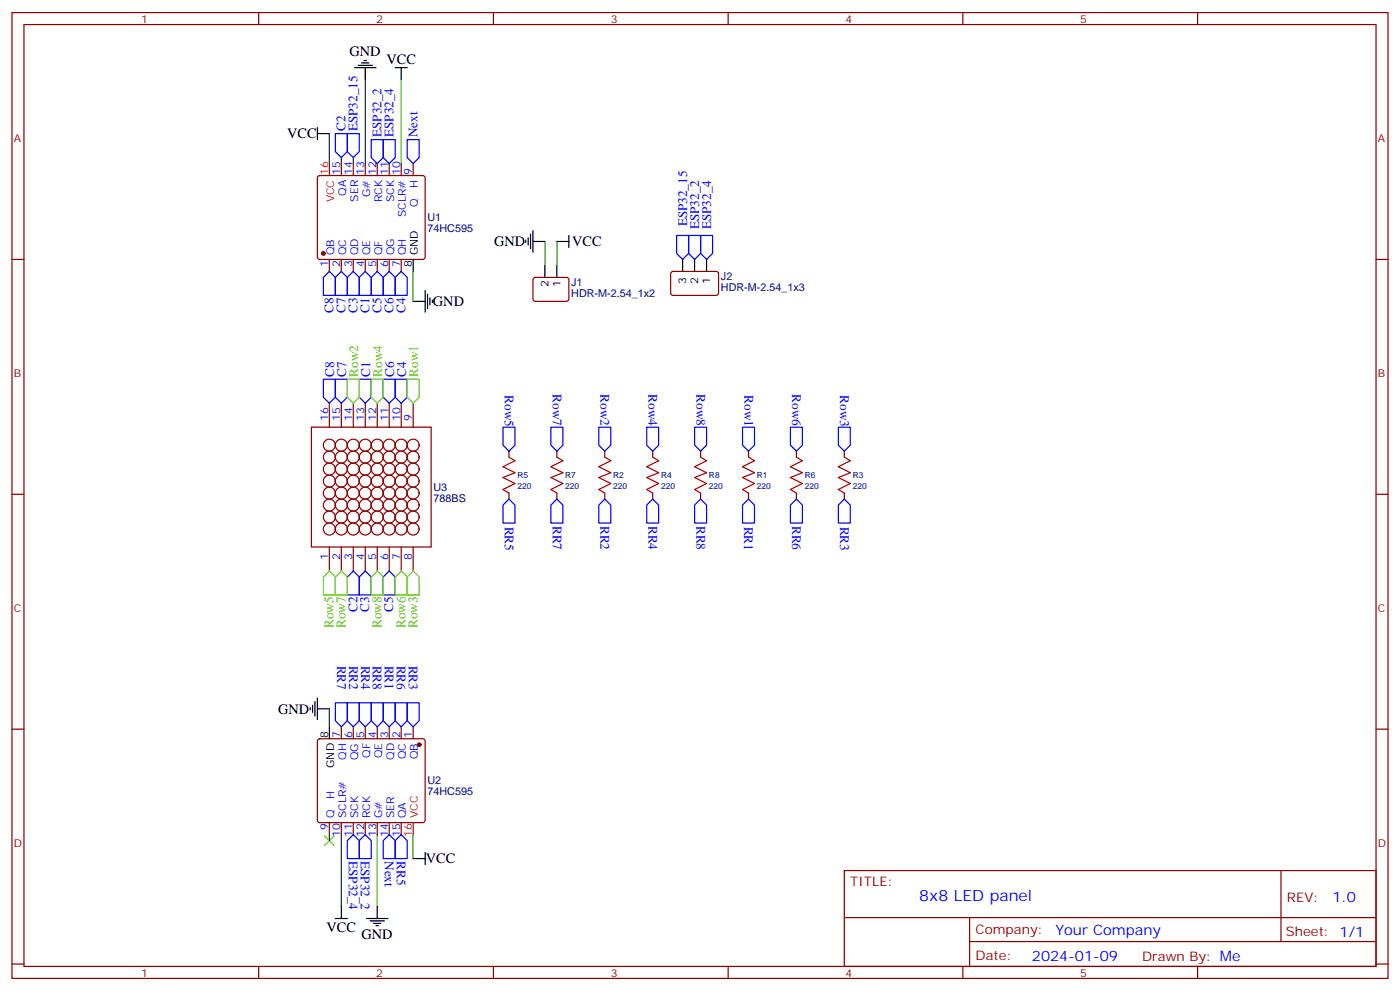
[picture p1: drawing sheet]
<svg xmlns="http://www.w3.org/2000/svg" width="412mm" height="292mm" viewBox="0 0 412 292" stroke-linecap="round" stroke-linejoin="round" font-family="sans-serif">
<g fill="none" stroke="#870000" stroke-width=".35">
<path d="M3.5 3.7h405.4v284.3h-405.4zM7.1 7.2h398.2v277.3h-398.2zM76.2 3.7v3.5M145.3 3.7v3.5M214.5 3.7v3.5M283.6 3.7v3.5M352.8 3.7v3.5M93.7 51.9l.5-.2h30.3l.5 .2 .2 .5v23.3l-.2 .5-.5 .2h-30.3l-.5-.3-.2-.4v-23.3zM100.5 48.2v3.5M104.1 48.2v3.5M107.6 48.2v3.5M111.1 48.2v3.5"/>
<path d="M114.7 48.2v3.5M118.2 48.2v3.5M121.7 48.2v3.5M3.5 76.4h3.6M97 76.4v3.5M100.5 76.4v3.5M104.1 76.4v3.5M107.6 76.4v3.5M111.1 76.4v3.5M114.7 76.4v3.5M118.2 76.4v3.5M405.3 76.4h3.6"/>
<path d="M157.2 81.9l.5-.2h9.4l.5 .7-.1 5.9-.6 .4h-9.5l-.4-.7v-5.6zM197.8 80.1l.5-.2 12.9 .1 .5 .6-.1 5.9-.6 .5-13-.1-.4-.6v-5.7zM97 118.7v7.1M100.5 118.7v7.1M104.1 118.7v7.1M107.6 118.7v7.1M111.1 118.7v7.1M114.7 118.7v7.1M118.2 118.7v7.1M121.7 118.7v7.1M91.7 125.8h35.3v35.2h-35.3zM149.9 132.8v1.8"/>
<path d="M164 132.8v1.8M178.2 132.8v1.8M192.3 132.8v1.8M206.4 132.8v1.8M220.5 132.8v1.8M234.6 132.8v1.8M248.7 132.8v1.8M3.5 145.5h3.6M149.9 145.2v1.7M164 145.2v1.7M178.2 145.2v1.7M192.3 145.2v1.7"/>
<path d="M206.4 145.2v1.7M220.5 145.2v1.7M234.6 145.2v1.7M248.7 145.2v1.7M405.3 145.5h3.6M97 161v7.1M100.5 161v7.1M104.1 161v7.1M107.6 161v7.1M111.1 161v7.1M114.7 161v7.1M118.2 161v7.1"/>
<path d="M121.7 161v7.1M3.5 214.7h3.6M93.7 217.7l.5-.2h30.3l.5 .2 .2 .5v23.3l-.2 .5-.5 .2h-30.3l-.5-.3-.2-.4v-23.3zM100.5 214v3.5M104.1 214v3.5M107.6 214v3.5M111.1 214v3.5M114.7 214v3.5M118.2 214v3.5M121.7 214v3.5M405.3 214.7h3.6M97 242.2v3.5"/>
<path d="M100.5 242.2v3.5M104.1 242.2v3.5M107.6 242.2v3.5M111.1 242.2v3.5M114.7 242.2v3.5M118.2 242.2v3.5M248.7 256.3h156.6v28.2h-156.6zM377.3 256.3v20.9M248.7 270.1h156.5M285.6 277.2h119.6M285.6 270.1v14.2M3.5 283.8h3.6"/>
<path d="M76.2 284.5v3.5M145.3 284.5v3.5M214.5 284.5v3.5M283.6 284.5v3.5M352.8 284.5v3.5M405.3 283.8h3.6"/>
<circle cx="97" cy="131.1" r="1.76"/>
<circle cx="97" cy="134.6" r="1.76"/>
<circle cx="97" cy="138.1" r="1.76"/>
<circle cx="100.5" cy="131.1" r="1.76"/>
<circle cx="100.5" cy="134.6" r="1.76"/>
<circle cx="100.5" cy="138.1" r="1.76"/>
<circle cx="104.1" cy="134.6" r="1.76"/>
<circle cx="104.1" cy="131.1" r="1.76"/>
<circle cx="104.1" cy="138.1" r="1.76"/>
<circle cx="107.6" cy="131.1" r="1.76"/>
<circle cx="107.6" cy="138.1" r="1.76"/>
<circle cx="107.6" cy="134.6" r="1.76"/>
<circle cx="111.1" cy="131.1" r="1.76"/>
<circle cx="111.1" cy="138.1" r="1.76"/>
<circle cx="111.1" cy="134.6" r="1.76"/>
<circle cx="114.7" cy="131.1" r="1.76"/>
<circle cx="114.7" cy="138.1" r="1.76"/>
<circle cx="114.7" cy="134.6" r="1.76"/>
<circle cx="118.2" cy="131.1" r="1.76"/>
<circle cx="118.2" cy="134.6" r="1.76"/>
<circle cx="118.2" cy="138.1" r="1.76"/>
<circle cx="121.7" cy="134.6" r="1.76"/>
<circle cx="121.7" cy="131.1" r="1.76"/>
<circle cx="121.7" cy="138.1" r="1.76"/>
<circle cx="97" cy="155.8" r="1.76"/>
<circle cx="97" cy="152.2" r="1.76"/>
<circle cx="97" cy="141.6" r="1.76"/>
<circle cx="97" cy="145.2" r="1.76"/>
<circle cx="97" cy="148.7" r="1.76"/>
<circle cx="100.5" cy="152.2" r="1.76"/>
<circle cx="100.5" cy="141.6" r="1.76"/>
<circle cx="100.5" cy="155.8" r="1.76"/>
<circle cx="100.5" cy="145.2" r="1.76"/>
<circle cx="100.5" cy="148.7" r="1.76"/>
<circle cx="104.1" cy="141.6" r="1.76"/>
<circle cx="104.1" cy="148.7" r="1.76"/>
<circle cx="104.1" cy="152.2" r="1.76"/>
<circle cx="104.1" cy="145.2" r="1.76"/>
<circle cx="104.1" cy="155.8" r="1.76"/>
<circle cx="107.6" cy="155.8" r="1.76"/>
<circle cx="107.6" cy="141.6" r="1.76"/>
<circle cx="107.6" cy="148.7" r="1.76"/>
<circle cx="107.6" cy="152.2" r="1.76"/>
<circle cx="107.6" cy="145.2" r="1.76"/>
<circle cx="111.1" cy="141.6" r="1.76"/>
<circle cx="111.1" cy="148.7" r="1.76"/>
<circle cx="111.1" cy="152.2" r="1.76"/>
<circle cx="111.1" cy="145.2" r="1.76"/>
<circle cx="111.1" cy="155.8" r="1.76"/>
<circle cx="114.7" cy="155.8" r="1.76"/>
<circle cx="114.7" cy="152.2" r="1.76"/>
<circle cx="114.7" cy="145.2" r="1.76"/>
<circle cx="114.7" cy="141.6" r="1.76"/>
<circle cx="114.7" cy="148.7" r="1.76"/>
<circle cx="118.2" cy="152.2" r="1.76"/>
<circle cx="118.2" cy="141.6" r="1.76"/>
<circle cx="118.2" cy="145.2" r="1.76"/>
<circle cx="118.2" cy="148.7" r="1.76"/>
<circle cx="118.2" cy="155.8" r="1.76"/>
<circle cx="121.7" cy="148.7" r="1.76"/>
<circle cx="121.7" cy="141.6" r="1.76"/>
<circle cx="121.7" cy="145.2" r="1.76"/>
<circle cx="121.7" cy="152.2" r="1.76"/>
<circle cx="121.7" cy="155.8" r="1.76"/>
</g>
<g fill="#870000" stroke="#870000" stroke-width=".35">
<circle cx="123.5" cy="219.3" r=".53"/>
<circle cx="95.2" cy="74.6" r=".53"/>
</g>
<g fill="none" stroke="#000" stroke-width=".35">
<path d="M104.4 19.9h6.4M105.5 19.2h4.2M106.5 18.5h2.2M107.2 17.8h.7M107.6 19.9v3.6M116.4 19.9h3.5M118.2 19.9v3.6M93.5 37.6v3.5M93.5 39.3h3.5M121.7 76.4v3.5M154.9 70.7v.7M155.6 70v2.1"/>
<path d="M156.3 69v4.2M157 71.1h3.5M157 67.9v6.4M160.5 78.1v3.6M164 71.1h3.6M164 78.1v3.6M167.6 69.3v3.5M201.1 76.4v3.5M204.6 76.4v3.5M208.1 76.4v3.5M121.7 88.7h3.5M125.2 85.5v6.4"/>
<path d="M125.9 86.6v4.2M126.6 87.7v2.1M127.4 88.4v.7M91.4 208.3v.7M92.1 207.6v2.1M92.8 206.6v4.2M93.5 208.7h3.5M93.5 205.5v6.3M97 214v3.5M121.7 252.8h3.5M125.2 251v3.5M98.8 270.4h3.5"/>
<path d="M100.5 266.9v3.5M107.9 270.4h6.4M109 271.1h4.2M110.1 271.8h2.1M110.8 272.5h.7M111.1 266.9v3.5"/>
</g>
<path d="M97 48.2v3.5M121.7 242.2v3.5" fill="none" stroke="#f00" stroke-width=".35"/>
<g fill="none" stroke="#008700" stroke-width=".35">
<path d="M97 39.3v8.9M107.6 23.5v24.7M118.2 23.5v24.7M100.5 46.4v1.8M104.1 46.4v1.8M121.7 79.9v8.8M160.5 71.1v7M164 71.1v7M97 208.7v5.3M97 245.7v1.8M100.5 245.7v21.2M111.1 245.7v21.2"/>
<path d="M121.7 245.7v7.1"/>
</g>
<path d="M149.9 134.6l1.8 1-3.5 1.8 3.5 1.8-3.5 1.4 3.5 1.7-3.5 1.8 1.7 1.1M164 134.6l1.8 1-3.5 1.8 3.5 1.8-3.5 1.4 3.5 1.7-3.5 1.8 1.7 1.1M178.2 134.6l1.7 1-3.5 1.8 3.5 1.8-3.5 1.4 3.5 1.7-3.5 1.8 1.8 1.1M192.3 134.6l1.7 1-3.5 1.8 3.5 1.8-3.5 1.4 3.5 1.7-3.5 1.8 1.8 1.1M206.4 134.6l1.7 1-3.5 1.8 3.5 1.8-3.5 1.4 3.5 1.7-3.5 1.8 1.8 1.1M220.5 134.6l1.7 1-3.5 1.8 3.5 1.8-3.5 1.4 3.5 1.7-3.5 1.8 1.8 1.1M234.6 134.6l1.8 1-3.6 1.8 3.6 1.8-3.6 1.4 3.6 1.7-3.6 1.8 1.8 1.1M248.7 134.6l1.8 1-3.6 1.8 3.6 1.8-3.6 1.4 3.6 1.7-3.6 1.8 1.8 1.1" fill="none" stroke="#a10000" stroke-width=".35"/>
<g fill="none" stroke="#00f" stroke-width=".35">
<path d="M98.8 39.3h3.5v5.3l-1.8 1.8-1.7-1.8zM102.3 39.3h3.5v5.3l-1.7 1.8-1.8-1.8zM109.4 41.1h3.5v5.3l-1.8 1.8-1.7-1.8zM112.9 41.1h3.5v5.3l-1.7 1.8-1.8-1.8zM119.9 41.1h3.6v5.3l-1.8 1.8-1.8-1.8zM97 79.9l1.8 1.8v5.3h-3.6v-5.3zM100.5 79.9l1.8 1.8v5.3h-3.5v-5.3zM104.1 79.9l1.7 1.8v5.3h-3.5v-5.3zM107.6 79.9l1.8 1.8v5.3h-3.6v-5.3zM111.1 79.9l1.8 1.8v5.3h-3.5v-5.3zM114.7 79.9l1.7 1.8v5.3h-3.5v-5.3zM118.2 79.9l1.7 1.8v5.3h-3.5v-5.3z"/>
<path d="M199.3 69.3h3.5v5.3l-1.7 1.8-1.8-1.8zM202.8 69.3h3.6v5.3l-1.8 1.8-1.8-1.8zM206.4 69.3h3.5v5.3l-1.8 1.8-1.7-1.8zM95.2 111.7h3.6v5.2l-1.8 1.8-1.8-1.8zM98.8 111.7h3.5v5.2l-1.8 1.8-1.7-1.8zM105.8 111.7h3.6v5.2l-1.8 1.8-1.8-1.8zM112.9 111.7h3.5v5.2l-1.7 1.8-1.8-1.8zM116.4 111.7h3.5v5.2l-1.7 1.8-1.8-1.8zM148.2 125.8h3.5v5.3l-1.8 1.7-1.7-1.7zM162.3 125.8h3.5v5.3l-1.8 1.7-1.7-1.7zM176.4 125.8h3.5v5.3l-1.7 1.7-1.8-1.7zM190.5 125.8h3.5v5.3l-1.7 1.7-1.8-1.7z"/>
<path d="M204.6 125.8h3.5v5.3l-1.7 1.7-1.8-1.7zM218.7 125.8h3.5v5.3l-1.7 1.7-1.8-1.7zM232.8 125.8h3.6v5.3l-1.8 1.7-1.8-1.7zM246.9 125.8h3.6v5.3l-1.8 1.7-1.8-1.7zM149.9 146.9l1.8 1.8v5.3h-3.5v-5.3zM164 146.9l1.8 1.8v5.3h-3.5v-5.3zM178.2 146.9l1.7 1.8v5.3h-3.5v-5.3zM192.3 146.9l1.7 1.8v5.3h-3.5v-5.3zM206.4 146.9l1.7 1.8v5.3h-3.5v-5.3zM220.5 146.9l1.7 1.8v5.3h-3.5v-5.3zM234.6 146.9l1.8 1.8v5.3h-3.6v-5.3zM248.7 146.9l1.8 1.8v5.3h-3.6v-5.3z"/>
<path d="M104.1 168.1l1.7 1.8v5.3h-3.5v-5.3zM107.6 168.1l1.8 1.8v5.3h-3.6v-5.3zM114.7 168.1l1.7 1.8v5.3h-3.5v-5.3zM98.8 206.9h3.5v5.3l-1.8 1.8-1.7-1.8zM102.3 206.9h3.5v5.3l-1.7 1.8-1.8-1.8zM105.8 206.9h3.6v5.3l-1.8 1.8-1.8-1.8zM109.4 206.9h3.5v5.3l-1.8 1.8-1.7-1.8zM112.9 206.9h3.5v5.3l-1.7 1.8-1.8-1.8zM116.4 206.9h3.5v5.3l-1.7 1.8-1.8-1.8zM119.9 206.9h3.6v5.3l-1.8 1.8-1.8-1.8zM102.3 247.5l1.8-1.8 1.7 1.8v5.3h-3.5zM105.8 247.5l1.8-1.8 1.8 1.8v5.3h-3.6z"/>
<path d="M112.9 247.5l1.8-1.8 1.7 1.8v5.3h-3.5zM116.4 247.5l1.8-1.8 1.7 1.8v5.3h-3.5z"/>
</g>
<path d="M95.6 246.1l2.8 2.8M98.4 246.1l-2.8 2.8" fill="none" stroke="#3c3" stroke-width=".35"/>
<path d="M102.3 111.7h3.5v5.2l-1.7 1.8-1.8-1.8zM109.4 111.7h3.5v5.2l-1.8 1.8-1.7-1.8zM119.9 111.7h3.6v5.2l-1.8 1.8-1.8-1.8zM97 168.1l1.8 1.8v5.3h-3.6v-5.3zM100.5 168.1l1.8 1.8v5.3h-3.5v-5.3zM111.1 168.1l1.8 1.8v5.3h-3.5v-5.3zM118.2 168.1l1.7 1.8v5.3h-3.5v-5.3zM121.7 168.1l1.8 1.8v5.3h-3.6v-5.3z" fill="none" stroke="#6c0" stroke-width=".35"/>
<text font-size="4.6" fill="#00f" x="270.8" y="265.3">8x8 LED panel</text>
<g font-size="4.2">
<text x="103" y="16.6">GND</text>
<text x="113.8" y="18.7">VCC</text>
<text x="84.6" y="40.7">VCC</text>
<text x="145.5" y="72.5">GND</text>
<text x="168.5" y="72.5">VCC</text>
<text x="127.5" y="90.1">GND</text>
<text x="81.9" y="210.1">GND</text>
<text x="125.4" y="254.2">VCC</text>
<text x="96.2" y="274.5">VCC</text>
<text x="106.5" y="276.6">GND</text>
</g>
<g font-size="4.2" fill="#00f">
<text x="392.5" y="265.6">1.0</text>
<text x="310.9" y="275.1">Your Company</text>
<text x="304" y="282.9">2024-01-09</text>
</g>
<g font-size="3.9" fill="#00f">
<text x="101.7" y="38.6" transform="rotate(-90 101.7 38.6)">C2</text>
<text x="105.3" y="38.6" transform="rotate(-90 105.3 38.6)">ESP32_15</text>
<text x="112.4" y="40.4" transform="rotate(-90 112.4 40.4)">ESP32_2</text>
<text x="115.9" y="40.4" transform="rotate(-90 115.9 40.4)">ESP32_4</text>
<text x="123" y="40.4" transform="rotate(-90 123 40.4)">Next</text>
<text x="202.4" y="66.7" transform="rotate(-90 202.4 66.7)">ESP32_15</text>
<text x="205.9" y="67.5" transform="rotate(-90 205.9 67.5)">ESP32_2</text>
<text x="209.4" y="67.5" transform="rotate(-90 209.4 67.5)">ESP32_4</text>
<text x="98.3" y="92.1" transform="rotate(-90 98.3 92.1)">C8</text>
<text x="101.8" y="92.1" transform="rotate(-90 101.8 92.1)">C7</text>
<text x="105.3" y="92.1" transform="rotate(-90 105.3 92.1)">C3</text>
<text x="108.9" y="92.1" transform="rotate(-90 108.9 92.1)">C1</text>
<text x="112.4" y="92.1" transform="rotate(-90 112.4 92.1)">C5</text>
<text x="115.9" y="92.1" transform="rotate(-90 115.9 92.1)">C6</text>
<text x="119.4" y="92.1" transform="rotate(-90 119.4 92.1)">C4</text>
<text x="98.5" y="110.9" transform="rotate(-90 98.5 110.9)">C8</text>
<text x="102" y="110.9" transform="rotate(-90 102 110.9)">C7</text>
<text x="109" y="110.9" transform="rotate(-90 109 110.9)">C1</text>
<text x="116.1" y="110.9" transform="rotate(-90 116.1 110.9)">C6</text>
<text x="119.6" y="110.9" transform="rotate(-90 119.6 110.9)">C4</text>
<text x="148.7" y="116.3" transform="rotate(90 148.7 116.3)">Row5</text>
<text x="162.8" y="116.1" transform="rotate(90 162.8 116.1)">Row7</text>
<text x="176.9" y="116.1" transform="rotate(90 176.9 116.1)">Row2</text>
<text x="191" y="116.1" transform="rotate(90 191 116.1)">Row4</text>
<text x="205.2" y="116.1" transform="rotate(90 205.2 116.1)">Row8</text>
<text x="219.3" y="116.3" transform="rotate(90 219.3 116.3)">Row1</text>
<text x="233.4" y="116.1" transform="rotate(90 233.4 116.1)">Row6</text>
<text x="247.5" y="116.3" transform="rotate(90 247.5 116.3)">Row3</text>
<text x="148.7" y="155" transform="rotate(90 148.7 155)">RR5</text>
<text x="162.8" y="154.8" transform="rotate(90 162.8 154.8)">RR7</text>
<text x="176.9" y="154.8" transform="rotate(90 176.9 154.8)">RR2</text>
<text x="191" y="154.8" transform="rotate(90 191 154.8)">RR4</text>
<text x="205.1" y="154.8" transform="rotate(90 205.1 154.8)">RR8</text>
<text x="219.3" y="155" transform="rotate(90 219.3 155)">RR1</text>
<text x="233.4" y="154.8" transform="rotate(90 233.4 154.8)">RR6</text>
<text x="247.5" y="155" transform="rotate(90 247.5 155)">RR3</text>
<text x="105.3" y="180.3" transform="rotate(-90 105.3 180.3)">C2</text>
<text x="108.8" y="180.3" transform="rotate(-90 108.8 180.3)">C3</text>
<text x="115.8" y="180.3" transform="rotate(-90 115.8 180.3)">C5</text>
<text x="99.3" y="196" transform="rotate(90 99.3 196)">RR7</text>
<text x="102.8" y="196" transform="rotate(90 102.8 196)">RR2</text>
<text x="106.3" y="196" transform="rotate(90 106.3 196)">RR4</text>
<text x="109.9" y="196" transform="rotate(90 109.9 196)">RR8</text>
<text x="113.4" y="196" transform="rotate(90 113.4 196)">RR1</text>
<text x="116.9" y="196" transform="rotate(90 116.9 196)">RR6</text>
<text x="120.5" y="196" transform="rotate(90 120.5 196)">RR3</text>
<text x="102.8" y="253.5" transform="rotate(90 102.8 253.5)">ESP32_4</text>
<text x="106.3" y="253.5" transform="rotate(90 106.3 253.5)">ESP32_2</text>
<text x="113.4" y="253.5" transform="rotate(90 113.4 253.5)">Next</text>
<text x="116.9" y="253.5" transform="rotate(90 116.9 253.5)">RR5</text>
</g>
<g font-size="3.9" fill="#6c0">
<text x="105.5" y="110.9" transform="rotate(-90 105.5 110.9)">Row2</text>
<text x="112.6" y="110.9" transform="rotate(-90 112.6 110.9)">Row4</text>
<text x="123.2" y="110.9" transform="rotate(-90 123.2 110.9)">Row1</text>
<text x="98.3" y="184.9" transform="rotate(-90 98.3 184.9)">Row5</text>
<text x="101.8" y="184.9" transform="rotate(-90 101.8 184.9)">Row7</text>
<text x="112.4" y="184.9" transform="rotate(-90 112.4 184.9)">Row8</text>
<text x="119.4" y="184.9" transform="rotate(-90 119.4 184.9)">Row6</text>
<text x="123" y="184.9" transform="rotate(-90 123 184.9)">Row3</text>
</g>
<g font-size="3.9" fill="#800">
<text x="250.5" y="260.9">TITLE:</text>
<text x="379.1" y="265.6">REV:</text>
<text x="287.4" y="275.1">Company:</text>
<text x="378.7" y="275.7">Sheet: 1/1</text>
<text x="287.4" y="282.8">Date:</text>
<text x="336.4" y="282.8">Drawn By: Me</text>
</g>
<g font-size="3.2" fill="#800">
<text x="41.6" y="6.7">1</text>
<text x="110.8" y="6.7">2</text>
<text x="179.9" y="6.7">3</text>
<text x="249.1" y="6.7">4</text>
<text x="318.2" y="6.7">5</text>
<text x="4.1" y="41.8">A</text>
<text x="405.9" y="41.8">A</text>
<text x="4.1" y="110.9">B</text>
<text x="405.9" y="110.9">B</text>
<text x="4.1" y="180.1">C</text>
<text x="405.9" y="180.1">C</text>
<text x="4.1" y="249.2">D</text>
<text x="405.9" y="249.2">D</text>
<text x="41.6" y="287.5">1</text>
<text x="110.8" y="287.5">2</text>
<text x="179.9" y="287.5">3</text>
<text x="249.1" y="287.5">4</text>
<text x="318.2" y="287.5">5</text>
</g>
<g font-size="3.2" fill="#f00">
<text x="96.7" y="51.5" transform="rotate(-90 96.7 51.5)">16</text>
<text x="98.4" y="59.6" transform="rotate(-90 98.4 59.6)">VCC</text>
<text x="123.1" y="240.9" transform="rotate(-90 123.1 240.9)">VCC</text>
<text x="121.4" y="246.4" transform="rotate(-90 121.4 246.4)">16</text>
</g>
<g font-size="3.2" fill="#00f">
<text x="100.2" y="51.5" transform="rotate(-90 100.2 51.5)">15</text>
<text x="103.7" y="51.5" transform="rotate(-90 103.7 51.5)">14</text>
<text x="107.2" y="51.5" transform="rotate(-90 107.2 51.5)">13</text>
<text x="110.8" y="51.5" transform="rotate(-90 110.8 51.5)">12</text>
<text x="114.3" y="51.5" transform="rotate(-90 114.3 51.5)">11</text>
<text x="117.8" y="51.5" transform="rotate(-90 117.8 51.5)">10</text>
<text x="121.4" y="51.5" transform="rotate(-90 121.4 51.5)">9</text>
<text x="102" y="57.7" transform="rotate(-90 102 57.7)">QA</text>
<text x="105.5" y="59.4" transform="rotate(-90 105.5 59.4)">SER</text>
<text x="109" y="58" transform="rotate(-90 109 58)">G#</text>
<text x="112.5" y="59.6" transform="rotate(-90 112.5 59.6)">RCK</text>
<text x="116.1" y="59.6" transform="rotate(-90 116.1 59.6)">SCK</text>
<text x="123.1" y="55.4" transform="rotate(-90 123.1 55.4)">H</text>
<text x="119.6" y="63.9" transform="rotate(-90 119.6 63.9)">SCLR#</text>
<text x="123.1" y="61" transform="rotate(-90 123.1 61)">Q</text>
<text x="98.4" y="75.1" transform="rotate(-90 98.4 75.1)">QB</text>
<text x="102" y="75.1" transform="rotate(-90 102 75.1)">QC</text>
<text x="105.5" y="75.1" transform="rotate(-90 105.5 75.1)">QD</text>
<text x="109" y="75.1" transform="rotate(-90 109 75.1)">QE</text>
<text x="112.5" y="75.1" transform="rotate(-90 112.5 75.1)">QF</text>
<text x="116.1" y="75.1" transform="rotate(-90 116.1 75.1)">QG</text>
<text x="119.6" y="75.1" transform="rotate(-90 119.6 75.1)">QH</text>
<text x="96.7" y="78.6" transform="rotate(-90 96.7 78.6)">1</text>
<text x="100.2" y="78.6" transform="rotate(-90 100.2 78.6)">2</text>
<text x="103.7" y="78.6" transform="rotate(-90 103.7 78.6)">3</text>
<text x="107.2" y="78.6" transform="rotate(-90 107.2 78.6)">4</text>
<text x="110.8" y="78.6" transform="rotate(-90 110.8 78.6)">5</text>
<text x="114.3" y="78.6" transform="rotate(-90 114.3 78.6)">6</text>
<text x="117.8" y="78.6" transform="rotate(-90 117.8 78.6)">7</text>
<text x="96.7" y="124" transform="rotate(-90 96.7 124)">16</text>
<text x="100.2" y="124" transform="rotate(-90 100.2 124)">15</text>
<text x="103.7" y="124" transform="rotate(-90 103.7 124)">14</text>
<text x="107.2" y="124" transform="rotate(-90 107.2 124)">13</text>
<text x="110.8" y="124" transform="rotate(-90 110.8 124)">12</text>
<text x="114.3" y="124" transform="rotate(-90 114.3 124)">11</text>
<text x="117.8" y="124" transform="rotate(-90 117.8 124)">10</text>
<text x="121.4" y="124" transform="rotate(-90 121.4 124)">9</text>
<text x="96.7" y="164.8" transform="rotate(-90 96.7 164.8)">1</text>
<text x="100.2" y="164.8" transform="rotate(-90 100.2 164.8)">2</text>
<text x="103.7" y="164.8" transform="rotate(-90 103.7 164.8)">3</text>
<text x="107.2" y="164.8" transform="rotate(-90 107.2 164.8)">4</text>
<text x="110.8" y="164.8" transform="rotate(-90 110.8 164.8)">5</text>
<text x="114.3" y="164.8" transform="rotate(-90 114.3 164.8)">6</text>
<text x="117.8" y="164.8" transform="rotate(-90 117.8 164.8)">7</text>
<text x="121.4" y="164.8" transform="rotate(-90 121.4 164.8)">8</text>
<text x="100.2" y="217.3" transform="rotate(-90 100.2 217.3)">7</text>
<text x="103.7" y="217.3" transform="rotate(-90 103.7 217.3)">6</text>
<text x="107.2" y="217.3" transform="rotate(-90 107.2 217.3)">5</text>
<text x="110.8" y="217.3" transform="rotate(-90 110.8 217.3)">4</text>
<text x="114.3" y="217.3" transform="rotate(-90 114.3 217.3)">3</text>
<text x="117.8" y="217.3" transform="rotate(-90 117.8 217.3)">2</text>
<text x="121.4" y="217.3" transform="rotate(-90 121.4 217.3)">1</text>
<text x="102" y="223.7" transform="rotate(-90 102 223.7)">QH</text>
<text x="105.5" y="223.8" transform="rotate(-90 105.5 223.8)">QG</text>
<text x="109" y="223.1" transform="rotate(-90 109 223.1)">QF</text>
<text x="112.5" y="223.3" transform="rotate(-90 112.5 223.3)">QE</text>
<text x="116.1" y="223.7" transform="rotate(-90 116.1 223.7)">QD</text>
<text x="119.6" y="223.5" transform="rotate(-90 119.6 223.5)">QC</text>
<text x="123.1" y="223.5" transform="rotate(-90 123.1 223.5)">QB</text>
<text x="98.4" y="235.2" transform="rotate(-90 98.4 235.2)">H</text>
<text x="96.7" y="244.4" transform="rotate(-90 96.7 244.4)">9</text>
<text x="98.4" y="240.9" transform="rotate(-90 98.4 240.9)">Q</text>
<text x="102" y="240.9" transform="rotate(-90 102 240.9)">SCLR#</text>
<text x="105.5" y="240.9" transform="rotate(-90 105.5 240.9)">SCK</text>
<text x="109" y="240.9" transform="rotate(-90 109 240.9)">RCK</text>
<text x="112.5" y="240.9" transform="rotate(-90 112.5 240.9)">G#</text>
<text x="116.1" y="240.9" transform="rotate(-90 116.1 240.9)">SER</text>
<text x="119.6" y="240.9" transform="rotate(-90 119.6 240.9)">QA</text>
<text x="100.2" y="246.4" transform="rotate(-90 100.2 246.4)">10</text>
<text x="103.7" y="246.4" transform="rotate(-90 103.7 246.4)">11</text>
<text x="107.2" y="246.4" transform="rotate(-90 107.2 246.4)">12</text>
<text x="110.8" y="246.4" transform="rotate(-90 110.8 246.4)">13</text>
<text x="114.3" y="246.4" transform="rotate(-90 114.3 246.4)">14</text>
<text x="117.8" y="246.4" transform="rotate(-90 117.8 246.4)">15</text>
</g>
<g font-size="3.2" fill="#000080">
<text x="125.9" y="65.1">U1</text>
<text x="125.9" y="68.3">74HC595</text>
<text x="212.4" y="82.4">J2</text>
<text x="168.3" y="87.4">HDR-M-2.54_1x2</text>
<text x="168.3" y="84.2">J1</text>
<text x="212.4" y="85.6">HDR-M-2.54_1x3</text>
<text x="127.7" y="147.7">788BS</text>
<text x="127.7" y="144.6">U3</text>
<text x="125.9" y="230.9">U2</text>
<text x="125.9" y="234.1">74HC595</text>
</g>
<g font-size="3.2">
<text x="123.1" y="75.1" transform="rotate(-90 123.1 75.1)">GND</text>
<text x="121.4" y="78.6" transform="rotate(-90 121.4 78.6)">8</text>
<text x="202.1" y="83.7" transform="rotate(-90 202.1 83.7)">3</text>
<text x="205.7" y="83.7" transform="rotate(-90 205.7 83.7)">2</text>
<text x="209.2" y="83.7" transform="rotate(-90 209.2 83.7)">1</text>
<text x="161.6" y="84.4" transform="rotate(-90 161.6 84.4)">2</text>
<text x="165.1" y="84.4" transform="rotate(-90 165.1 84.4)">1</text>
<text x="96.7" y="217.3" transform="rotate(-90 96.7 217.3)">8</text>
<text x="98.4" y="226.1" transform="rotate(-90 98.4 226.1)">GND</text>
</g>
<g font-size="2.5" fill="#000080">
<text x="152.4" y="143.9">220</text>
<text x="152.4" y="140.8">R5</text>
<text x="166.5" y="143.9">220</text>
<text x="166.5" y="140.8">R7</text>
<text x="180.6" y="143.9">220</text>
<text x="180.6" y="140.8">R2</text>
<text x="194.7" y="143.9">220</text>
<text x="194.7" y="140.8">R4</text>
<text x="208.8" y="143.9">220</text>
<text x="208.8" y="140.8">R8</text>
<text x="223" y="143.9">220</text>
<text x="223" y="140.8">R1</text>
<text x="237.1" y="143.9">220</text>
<text x="237.1" y="140.8">R6</text>
<text x="251.2" y="143.9">220</text>
<text x="251.2" y="140.8">R3</text>
</g>
</svg>
